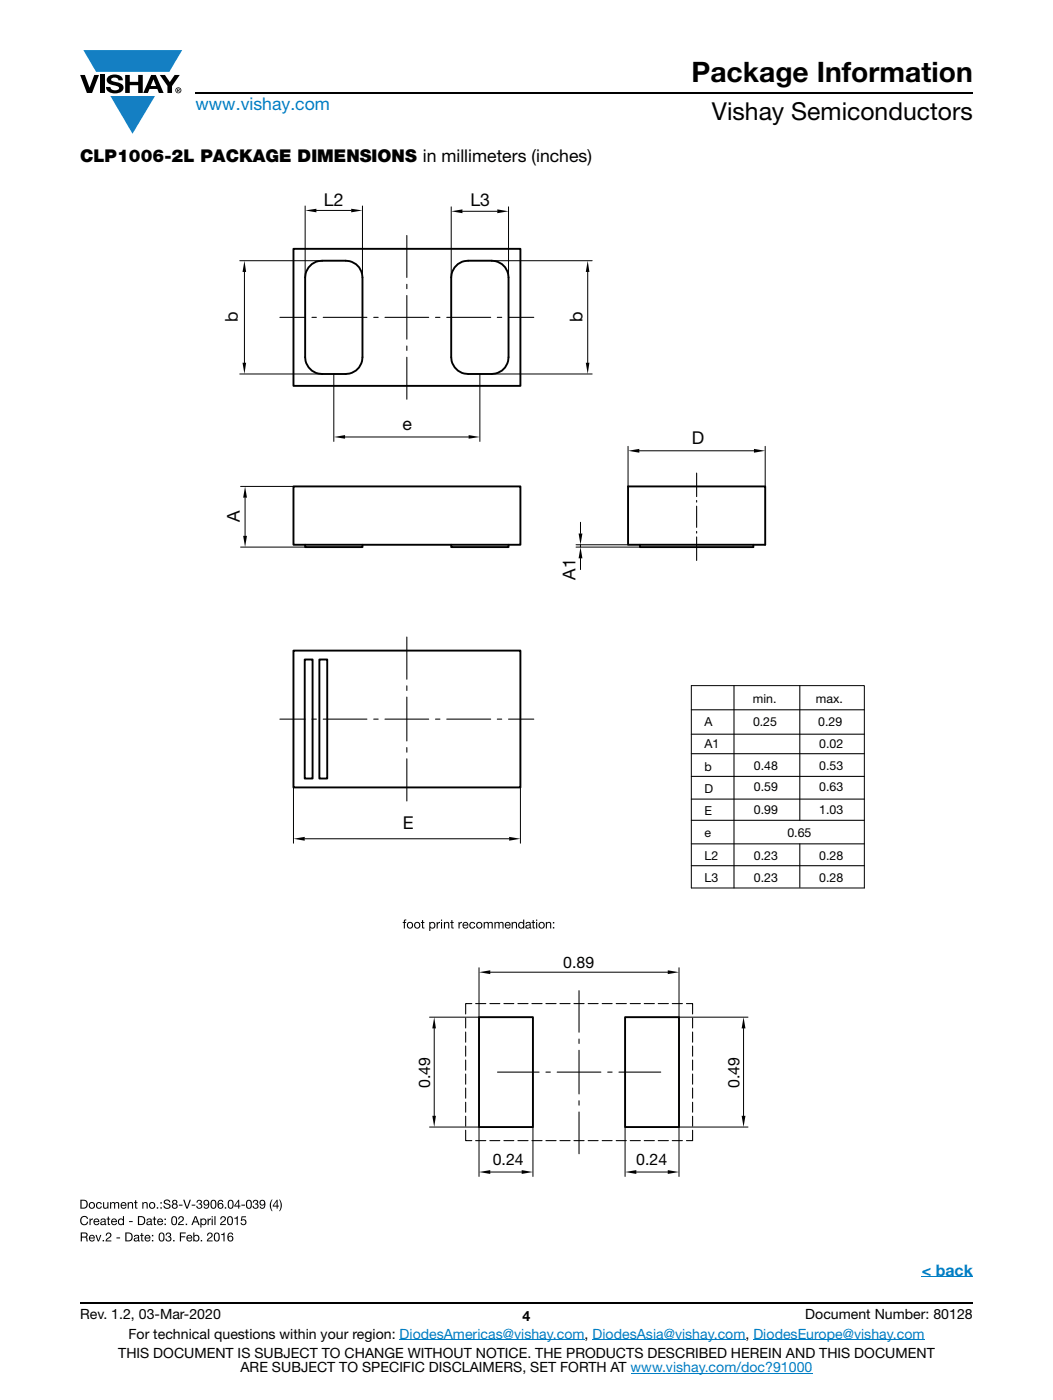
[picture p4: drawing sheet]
<svg xmlns="http://www.w3.org/2000/svg" width="210mm" height="279mm" viewBox="0 0 210 279" stroke-linecap="round" stroke-linejoin="round" font-family="sans-serif">
<g fill="#147fc3">
<path d="M16.6 10h19.7l-2.5 4.3h-1.2h-13.4z"/>
<path d="M22 19.2h8.9l-4.5 7.5z"/>
</g>
<g fill="#000">
<path d="M16 15h.9l1 2.5 .9-2.5h.9l-1.3 3.6h-1.1zM19.9 15h.9v3.6h-.9zM21.6 15.3a2.1 2.1 0 0 1 2.8 .3l.1 .4h-.9a.79 .79 0 0 0-.7-.5 .79 .79 0 0 0-.7 .4l.2 .3 1 .2a1.08 1.08 0 0 1 1.2 1 1.08 1.08 0 0 1-1.1 1.2 1.73 1.73 0 0 1-2.4-1.2h.9a.96 .96 0 0 0 .8 .6 .96 .96 0 0 0 1-.4 1.31 1.31 0 0 0-1.3-.6 1.03 1.03 0 0 1-1-.6 1.03 1.03 0 0 1 .1-1.1zM25 15h.9v1.3h1.7v-1.3h.9v3.6h-.9v-1.6h-1.7v1.6h-.9zM31.9 15h1l1 1.4 .9-1.4h1l-1.5 2.2v1.4h-.9v-1.4z"/>
<path d="M30.6 15.8l.5 1.4h-1zM30.1 15l-1.5 3.6h.9l.3-.8h1.6l.3 .8h.9l-1.5-3.6z"/>
<path d="M35.5 17.8h.2v.2h-.2zM35.3 17.7v.7h.2v-.3l.3 .3-.1-.3 .1-.2v-.2z"/>
<path d="M35.1 18a.46 .46 0 0 1 .9 0 .46 .46 0 0 1-.9 0zM35 18a.6 .6 0 0 0 1.2 0 .6 .6 0 0 0-1.2 0z"/>
</g>
<path d="M39 18.6h155M16 260h178" fill="none" stroke="#000" stroke-width=".36"/>
<path d="M79.7 267.4h36.9M118.2 267.4h30.5M125.8 274h36.2M150.2 267.4h34.2" fill="none" stroke="#007ec4" stroke-width=".2"/>
<path d="M183.7 254.8h.2z" fill="#007ec4"/>
<path d="M183.8 254.8h10.2" fill="none" stroke="#007ec4" stroke-width=".2"/>
<path d="M16 38.2h156.5v209.6h-156.5z" fill="#fff"/>
<g fill="#000">
<path d="M110.3 185h.2v.3h-.2zM110.3 184h.2v.3h-.2zM108.8 184h.2v.2a.46 .46 0 0 1 .6-.2 .46 .46 0 0 1 .3 .5v.8h-.2v-.9a.33 .33 0 0 0-.4-.2 .33 .33 0 0 0-.2 .4v.7h-.3zM107.7 184.3a.48 .48 0 0 0 0 .7 .48 .48 0 0 0 .7-.1 .48 .48 0 0 0-.2-.7zM107.4 184.7a.66 .66 0 0 1 1.3 0 .66 .66 0 0 1-1.3 0zM106.9 184h.2v1.3h-.2zM106.9 183.5h.2v.3h-.2zM106.2 183.6h.2v.4h.3v.2h-.3v.9h.3a.24 .24 0 0 1-.3 .2 .24 .24 0 0 1-.2-.3v-.8h-.2v-.2h.2zM105 184.8a.31 .31 0 0 0 .3 .4 .31 .31 0 0 0 .3-.3v-.3zM104.9 184.1l.5-.1 .4 .2 .2 1.1h-.3l-.1-.2a.44 .44 0 0 1-.6 .2 .44 .44 0 0 1 0-.7h.3a.24 .24 0 0 0 .3-.1 .24 .24 0 0 0-.1-.3 .24 .24 0 0 0-.3 0l-.2 .2h-.2zM103.7 184.3a.45 .45 0 0 0-.1 .7 .45 .45 0 0 0 .7-.3v-.1a.4 .4 0 0 0-.2-.4 .4 .4 0 0 0-.4 .1zM103.5 184.2l.4-.2 .4 .2v-.7h.2v1.8h-.2v-.2a.64 .64 0 0 1-.9 0 .64 .64 0 0 1 .1-.9zM102 184h.2v.2a.46 .46 0 0 1 .6-.2 .46 .46 0 0 1 .3 .5v.8h-.2v-.9a.33 .33 0 0 0-.4-.2 .33 .33 0 0 0-.3 .4v.7h-.2zM101 184.3l-.1 .2h.7l-.2-.3zM100.8 184.2a.6 .6 0 0 1 .7-.1 .6 .6 0 0 1 .3 .6l-.9 .1a.38 .38 0 0 0 .3 .3 .38 .38 0 0 0 .4-.2h.2a.64 .64 0 0 1-.9 .3 .64 .64 0 0 1-.1-1zM98.6 184h.2v.2a.45 .45 0 0 1 .8 0l.4-.2 .3 .1 .1 1.2h-.2v-1a.3 .3 0 0 0-.4-.1 .3 .3 0 0 0-.2 .3v.8h-.2v-.8a.29 .29 0 0 0-.3-.3 .29 .29 0 0 0-.3 .3v.8h-.2zM96.5 184h.2v.2a.45 .45 0 0 1 .7 0l.4-.2 .4 .1 .1 1.2h-.2l-.1-1a.3 .3 0 0 0-.3-.1 .3 .3 0 0 0-.2 .3v.8h-.2v-.8a.3 .3 0 0 0-.4-.3 .3 .3 0 0 0-.2 .3v.8h-.2zM95.3 184.3a.48 .48 0 0 0 0 .7 .48 .48 0 0 0 .7-.1 .48 .48 0 0 0-.2-.7zM94.9 184.7a.7 .7 0 0 1 1.4 0 .7 .7 0 0 1-1.4 0zM93.7 184.2a.58 .58 0 0 1 .6-.2 .58 .58 0 0 1 .4 .4h-.2a.44 .44 0 0 0-.7 .1 .44 .44 0 0 0 .3 .6l.7-.3a.63 .63 0 0 1-1 .4 .63 .63 0 0 1-.1-1zM92.6 184.3l-.2 .2h.8l-.2-.3zM92.4 184.2a.6 .6 0 0 1 .7-.1 .6 .6 0 0 1 .3 .6l-1 .1a.38 .38 0 0 0 .4 .3 .38 .38 0 0 0 .4-.2h.2a.64 .64 0 0 1-1 .3 .64 .64 0 0 1 0-1zM91.4 184h.2v.3l.5-.3v.2a.43 .43 0 0 0-.5 .5v.6h-.2zM90 183.6h.2v.4h.3v.2h-.3v.9h.3a.24 .24 0 0 1-.3 .2 .24 .24 0 0 1-.2-.3v-.8h-.2v-.2h.2zM88.5 184h.2v.2a.46 .46 0 0 1 .6-.2 .46 .46 0 0 1 .3 .5v.8h-.2v-.9a.33 .33 0 0 0-.4-.2 .33 .33 0 0 0-.3 .4v.7h-.2zM87.9 184h.3v1.3h-.3zM87.9 183.5h.3v.3h-.3zM87.1 184h.2v.3l.5-.3v.2a.43 .43 0 0 0-.5 .5v.6h-.2zM86 184.3a.45 .45 0 0 0-.1 .7 .45 .45 0 0 0 .7-.4 .39 .39 0 0 0-.2-.4 .39 .39 0 0 0-.4 .1zM85.6 184h.2v.2a.62 .62 0 0 1 .9 0 .62 .62 0 0 1 0 .9 .62 .62 0 0 1-.9 0v.7h-.2zM84.2 183.6h.2v.4h.2v.2h-.2v.9h.2a.24 .24 0 0 1-.3 .2 .24 .24 0 0 1-.1-.3v-.8h-.3v-.2h.3zM82.9 184.3a.48 .48 0 0 0 0 .7 .48 .48 0 0 0 .7-.1 .48 .48 0 0 0-.2-.7zM82.6 184.7a.66 .66 0 0 1 1.3 0 .66 .66 0 0 1-1.3 0zM81.5 184.3a.48 .48 0 0 0-.1 .7 .48 .48 0 0 0 .8-.1 .48 .48 0 0 0-.2-.7zM81.1 184.7a.7 .7 0 0 1 1.4 0 .7 .7 0 0 1-1.4 0zM80.6 183.6l.4-.1v.2l-.2 .1-.1 .2h.3v.2h-.3v1.1h-.2v-1.1h-.2v-.2h.2z"/>
<path d="M45.6 247.2a.38 .38 0 0 0 .7 0 .38 .38 0 0 0-.7 0zM45.6 246.2l.6-.2 .3 .4h-.2a.42 .42 0 0 0-.6-.1 .42 .42 0 0 0-.1 .5 .58 .58 0 0 1 .8 .1 .58 .58 0 0 1-.2 .9 .58 .58 0 0 1-.8-.4v-.8zM44.1 246.3l.7-.3v1.7h-.2v-1.2h-.5zM43 246.2a1.23 1.23 0 0 0 .1 1.4 .7 .7 0 0 0 .5-1l-.2-.4zM42.8 246.2a.66 .66 0 0 1 .8-.1 .66 .66 0 0 1 .2 .9 .63 .63 0 0 1-.6 .8 .63 .63 0 0 1-.6-.9zM41.4 246.2a.59 .59 0 0 1 1 .1 .59 .59 0 0 1-.5 .8l-.4 .5h.9v.1h-1.2l.2-.4 .3-.3a.43 .43 0 0 0 .5-.4 .43 .43 0 0 0-.4-.4l-.3 .4h-.2zM40 247.5h.3v.2h-.3zM38.9 246.7a.45 .45 0 0 0 0 .8 .45 .45 0 0 0 .6-.4v-.1a.39 .39 0 0 0-.2-.4 .39 .39 0 0 0-.4 .1zM38.5 246h.3v.6a.62 .62 0 0 1 .8 .1 .62 .62 0 0 1 0 .8 .62 .62 0 0 1-.8 .1v.1h-.3zM37.5 246.7l-.1 .3h.7l-.2-.4zM37.3 246.6a.6 .6 0 0 1 .8-.1 .6 .6 0 0 1 .3 .7h-1a.38 .38 0 0 0 .3 .4 .38 .38 0 0 0 .4-.3h.2a.64 .64 0 0 1-.9 .3 .64 .64 0 0 1-.1-1zM35.9 246h1.1v.2h-.9v.5h.8v.2h-.8v.8h-.2zM34.5 247.5h.3v.2h-.3zM33.2 246.1a.49 .49 0 0 1 .7 0 .49 .49 0 0 1 0 .7 .56 .56 0 0 1-.1 1 .56 .56 0 0 1-.8-.6h.2a.38 .38 0 0 0 .4 .5 .38 .38 0 0 0 .4-.5 .38 .38 0 0 0-.5-.3v-.2a.33 .33 0 0 0 .4-.2 .33 .33 0 0 0-.3-.4 .33 .33 0 0 0-.3 .4h-.3zM32 246.2a1.23 1.23 0 0 0 .1 1.4 .7 .7 0 0 0 .5-1l-.2-.4zM31.8 246.2a.66 .66 0 0 1 .8-.1 .66 .66 0 0 1 .2 .9 .63 .63 0 0 1-.7 .8 .63 .63 0 0 1-.5-.9zM30.3 247.5h.3v.2h-.3zM30.3 246.5h.3v.2h-.3zM29.2 246.7l-.2 .3h.8l-.2-.4zM29 246.6a.6 .6 0 0 1 .7-.1 .6 .6 0 0 1 .3 .7h-1a.38 .38 0 0 0 .4 .4 .38 .38 0 0 0 .4-.3h.2a.64 .64 0 0 1-1 .3 .64 .64 0 0 1 0-1zM28.2 246.1h.2v.4h.2v.1h-.2v.9l.2 .1a.24 .24 0 0 1-.2 .1 .24 .24 0 0 1-.2-.2v-.9h-.3v-.1h.3zM26.9 247.3a.31 .31 0 0 0 .3 .3 .31 .31 0 0 0 .3-.3v-.2zM26.8 246.6l.5-.2 .4 .2 .2 1.1-.3 .1-.1-.2a.44 .44 0 0 1-.6 .2 .44 .44 0 0 1 0-.7l.3-.1a.24 .24 0 0 0 .3-.1 .24 .24 0 0 0-.1-.3 .24 .24 0 0 0-.3 0l-.2 .3h-.2zM25.2 246.2v1.3h.4a.7 .7 0 0 0 .6-.6 .7 .7 0 0 0-.6-.7zM25 246h.6a.89 .89 0 0 1 .9 .9 .89 .89 0 0 1-.9 .8h-.6zM23.2 247h.7v.2h-.7zM21.2 246.2a.59 .59 0 0 1 1 .1 .59 .59 0 0 1-.5 .8l-.4 .5h.9v.1h-1.2l.2-.4 .3-.3a.43 .43 0 0 0 .5-.4 .43 .43 0 0 0-.4-.4l-.3 .4h-.2zM20.5 247.5h.2v.2h-.2zM19 246.5h.3l.3 1 .4-1h.2l-.5 1.2h-.2zM18.1 246.7l-.1 .3h.7l-.2-.4zM17.9 246.6a.6 .6 0 0 1 .7-.1 .6 .6 0 0 1 .3 .7h-.9a.38 .38 0 0 0 .3 .4 .38 .38 0 0 0 .4-.3h.2a.64 .64 0 0 1-1 .3 .64 .64 0 0 1 0-1zM16.3 246.2v.6h.6a.31 .31 0 0 0 .3-.3 .31 .31 0 0 0-.3-.3zM16.1 246h.8a.48 .48 0 0 1 .6 .3 .48 .48 0 0 1-.3 .6l.2 .2 .1 .6h-.2l-.1-.6-.3-.1h-.6v.7h-.2z"/>
<path d="M48.1 240.4h.8v.2h-.8zM47.5 239.7l-.6 .9h.6zM47.5 239.4h.2v1.2h.2v.2h-.2v.4h-.2v-.4h-.8v-.2zM45.8 239.7a1.23 1.23 0 0 0 .1 1.3 .7 .7 0 0 0 .4-1l-.2-.3zM45.6 239.6a.66 .66 0 0 1 .8 0 .66 .66 0 0 1 .2 .8 .63 .63 0 0 1-.7 .8 .63 .63 0 0 1-.5-.9zM44.8 240.9h.3v.3h-.3zM43.6 240.6a.4 .4 0 0 0 .8 0 .4 .4 0 0 0-.8 0zM43.6 239.6l.6-.1 .3 .4h-.2a.42 .42 0 0 0-.6-.2 .42 .42 0 0 0-.1 .6 .58 .58 0 0 1 .9 .1 .58 .58 0 0 1-.3 .9 .58 .58 0 0 1-.8-.5v-.8zM42.4 239.7a1.23 1.23 0 0 0 0 1.3 .7 .7 0 0 0 .5-1l-.2-.3zM42.1 239.6a.66 .66 0 0 1 .9 0 .66 .66 0 0 1 .2 .8 .63 .63 0 0 1-.7 .8 .63 .63 0 0 1-.5-.9zM40.7 240a.4 .4 0 0 0 .8 0 .4 .4 0 0 0-.8 0zM40.7 239.6a.64 .64 0 0 1 .8-.1 .64 .64 0 0 1 .2 .8 .65 .65 0 0 1-.2 .8 .65 .65 0 0 1-.9-.1v-.2h.2a.42 .42 0 0 0 .6 .2 .42 .42 0 0 0 .1-.6 .56 .56 0 0 1-.8 0 .56 .56 0 0 1 0-.8zM39.3 239.6a.49 .49 0 0 1 .8-.1 .49 .49 0 0 1-.1 .8 .56 .56 0 0 1-.1 .9 .56 .56 0 0 1-.8-.5h.3a.38 .38 0 0 0 .3 .4 .38 .38 0 0 0 .4-.4 .38 .38 0 0 0-.5-.3v-.2a.33 .33 0 0 0 .4-.2 .33 .33 0 0 0-.3-.4 .33 .33 0 0 0-.3 .3l-.2 .1zM38.2 240.4h.7v.2h-.7zM36.5 239.4h.3l.5 1.6 .5-1.6h.3l-.7 1.8h-.2zM35.7 240.4h.7v.2h-.7zM34.5 239.9a.3 .3 0 0 0 .6 0 .3 .3 0 0 0-.6 0zM34.5 240.7a.36 .36 0 0 0 .7 0 .36 .36 0 0 0-.7 0zM34.4 239.6a.49 .49 0 0 1 .8-.1 .49 .49 0 0 1-.1 .8 .53 .53 0 0 1 .1 .8 .53 .53 0 0 1-.8 0 .53 .53 0 0 1 .2-.8l-.3-.3zM32.8 239.6l.3-.2a.64 .64 0 0 1 .9 .6h-.3a.39 .39 0 0 0-.4-.5 .39 .39 0 0 0-.3 .6l.2 .1a.61 .61 0 0 1 .8 .7 .61 .61 0 0 1-1 .3l-.3-.3-.1-.3h.2a.46 .46 0 0 0 .5 .5 .46 .46 0 0 0 .4-.5l-.6-.2a.46 .46 0 0 1-.4-.3 .46 .46 0 0 1 .1-.5zM32 240.9h.3v.3h-.3zM32 239.9h.3v.3h-.3zM31.3 240.9h.2v.3h-.2zM30 240.2a.48 .48 0 0 0 0 .7 .48 .48 0 0 0 .7-.1 .48 .48 0 0 0-.1-.6zM29.7 240.6a.66 .66 0 0 1 1.3 0 .66 .66 0 0 1-1.3 0zM28.4 239.9h.2v.2a.46 .46 0 0 1 .5-.2 .46 .46 0 0 1 .3 .5v.8h-.2v-.9a.33 .33 0 0 0-.4-.2 .33 .33 0 0 0-.2 .4v.7h-.2zM26.9 239.5h.3v.4h.2v.2h-.2v.9h.2a.24 .24 0 0 1-.3 .2 .24 .24 0 0 1-.2-.3v-.8h-.2v-.2h.2zM25.5 239.9h.2v.2a.46 .46 0 0 1 .5-.2 .46 .46 0 0 1 .3 .5v.8h-.2v-.9a.33 .33 0 0 0-.4-.2 .33 .33 0 0 0-.2 .4v.7h-.2zM24.4 240.2l-.1 .2h.7l-.2-.3zM24.2 240.1a.6 .6 0 0 1 .7-.1 .6 .6 0 0 1 .3 .6l-.9 .1a.38 .38 0 0 0 .3 .4 .38 .38 0 0 0 .4-.3h.2a.64 .64 0 0 1-1 .3 .64 .64 0 0 1 0-1zM22 239.9h.2v.2a.45 .45 0 0 1 .7 0l.4-.2 .4 .1 .1 1.2h-.2l-.1-.9a.3 .3 0 0 0-.3-.2 .3 .3 0 0 0-.2 .3v.8h-.2v-.8a.29 .29 0 0 0-.4-.3 .29 .29 0 0 0-.2 .3v.8h-.2zM20.6 239.9h.2v.9a.33 .33 0 0 0 .4 .2 .33 .33 0 0 0 .2-.3v-.8h.2v1.3h-.2v-.2a.46 .46 0 0 1-.5 .2 .46 .46 0 0 1-.3-.4zM19.3 240.1a.58 .58 0 0 1 .6-.2 .58 .58 0 0 1 .4 .4h-.2a.44 .44 0 0 0-.7 .1 .44 .44 0 0 0 .2 .6l.7-.3a.63 .63 0 0 1-.9 .4 .63 .63 0 0 1-.1-1zM18 240.2a.48 .48 0 0 0 0 .7 .48 .48 0 0 0 .7-.1 .48 .48 0 0 0-.2-.6zM17.7 240.6a.66 .66 0 0 1 1.3 0 .66 .66 0 0 1-1.3 0zM16.3 239.6v1.4h.4a.7 .7 0 0 0 .6-.7 .7 .7 0 0 0-.6-.7zM16 239.4h.6a.89 .89 0 0 1 .9 .9 .89 .89 0 0 1-.9 .9h-.6z"/>
<path d="M48.2 242.7h.9v.2h-.8l-.1 .5a.59 .59 0 0 1 .9 .3 .59 .59 0 0 1-.4 .8 .59 .59 0 0 1-.7-.5h.2a.41 .41 0 0 0 .6 .2 .41 .41 0 0 0 0-.6 .41 .41 0 0 0-.6 .1h-.2zM46.7 243l.7-.3v1.8h-.2v-1.3h-.5zM45.7 243a1.23 1.23 0 0 0 0 1.3 .7 .7 0 0 0 .5-1l-.2-.4zM45.4 242.9a.66 .66 0 0 1 .9 0 .66 .66 0 0 1 .2 .8 .63 .63 0 0 1-.7 .8 .63 .63 0 0 1-.5-.9zM44.1 242.9a.59 .59 0 0 1 .9 .1 .59 .59 0 0 1-.5 .9l-.4 .4h.9v.2h-1.1l.1-.5 .4-.2a.43 .43 0 0 0 .4-.4 .43 .43 0 0 0-.4-.5l-.3 .4h-.2zM42.8 242.7h.2v1.8h-.2zM42.2 243.2h.2v1.3h-.2zM42.2 242.7h.2v.3h-.2zM41.4 243.2h.2v.3l.5-.3v.2a.43 .43 0 0 0-.5 .5v.6h-.2zM40.3 243.4a.48 .48 0 0 0-.1 .8 .48 .48 0 0 0 .8-.1 .48 .48 0 0 0-.3-.7zM40 243.2h.2v.2a.62 .62 0 0 1 .8 0 .62 .62 0 0 1 0 .9 .62 .62 0 0 1-.8 0v.7h-.2zM39 242.9l-.3 .9h.6zM38.9 242.7h.2l.7 1.8h-.2l-.2-.6h-.8l-.2 .6h-.2zM37 244.2h.3v.3h-.3zM35.7 242.9a.59 .59 0 0 1 .9 .1 .59 .59 0 0 1-.4 .9l-.5 .4h.9v.2h-1.1l.2-.5 .3-.2a.43 .43 0 0 0 .5-.4 .43 .43 0 0 0-.5-.5l-.2 .4h-.3zM34.5 243a1.23 1.23 0 0 0 .1 1.3 .7 .7 0 0 0 .5-1l-.2-.4zM34.3 242.9a.66 .66 0 0 1 .8 0 .66 .66 0 0 1 .2 .8 .63 .63 0 0 1-.6 .8 .63 .63 0 0 1-.6-.9zM32.8 244.2h.3v.3h-.3zM32.8 243.2h.3v.3h-.3zM31.7 243.5l-.1 .2h.7l-.2-.3zM31.5 243.4a.6 .6 0 0 1 .7-.2 .6 .6 0 0 1 .3 .7l-.9 .1a.38 .38 0 0 0 .3 .3 .38 .38 0 0 0 .4-.2h.2a.64 .64 0 0 1-1 .3 .64 .64 0 0 1 0-1zM30.7 242.8h.2v.4h.2v.2h-.2v.8l.2 .1a.24 .24 0 0 1-.2 .2 .24 .24 0 0 1-.2-.3v-.8h-.2v-.2h.2zM29.4 244a.31 .31 0 0 0 .3 .4 .31 .31 0 0 0 .3-.4v-.2zM29.3 243.3l.5-.1 .4 .1 .2 1.2h-.2l-.1-.2a.44 .44 0 0 1-.7 .2 .44 .44 0 0 1 0-.7l.3-.1a.24 .24 0 0 0 .3 0 .24 .24 0 0 0 0-.4 .24 .24 0 0 0-.4 .1l-.2 .2h-.2zM27.7 242.9v1.4h.4a.7 .7 0 0 0 .7-.7 .7 .7 0 0 0-.7-.7zM27.5 242.7h.6a.89 .89 0 0 1 .9 .9 .89 .89 0 0 1-.9 .9h-.6zM25.7 243.7h.8v.2h-.8zM23.9 243.4a.45 .45 0 0 0-.1 .8 .45 .45 0 0 0 .7-.3v-.2a.4 .4 0 0 0-.2-.3 .4 .4 0 0 0-.4 0zM23.6 243.4l.5-.2 .4 .2v-.7h.2v1.8h-.2v-.2a.64 .64 0 0 1-.9 0 .64 .64 0 0 1 0-.9zM22.5 243.5l-.1 .2h.7l-.2-.3zM22.3 243.4a.6 .6 0 0 1 .7-.2 .6 .6 0 0 1 .3 .7l-.9 .1a.38 .38 0 0 0 .3 .3 .38 .38 0 0 0 .4-.2h.2a.64 .64 0 0 1-.9 .3 .64 .64 0 0 1-.1-1zM21.5 242.8h.2v.4h.3v.2h-.3v.8l.3 .1a.24 .24 0 0 1-.3 .2 .24 .24 0 0 1-.2-.3v-.8h-.2v-.2h.2zM20.3 244a.31 .31 0 0 0 .2 .4 .31 .31 0 0 0 .4-.4v-.2zM20.1 243.3l.5-.1 .4 .1 .2 1.2h-.2l-.1-.2a.44 .44 0 0 1-.7 .2 .44 .44 0 0 1 0-.7l.3-.1a.24 .24 0 0 0 .3 0 .24 .24 0 0 0 0-.4 .24 .24 0 0 0-.4 .1l-.2 .2h-.2zM19 243.5l-.1 .2h.7l-.2-.3zM18.8 243.4a.6 .6 0 0 1 .7-.2 .6 .6 0 0 1 .3 .7l-.9 .1a.38 .38 0 0 0 .3 .3 .38 .38 0 0 0 .4-.2h.2a.64 .64 0 0 1-1 .3 .64 .64 0 0 1 0-1zM17.8 243.2h.2l.1 .3 .4-.3v.2a.43 .43 0 0 0-.4 .5v.6h-.3zM16.2 242.9a.78 .78 0 0 1 .8-.2 .78 .78 0 0 1 .6 .5h-.3a.62 .62 0 0 0-.9-.2 .62 .62 0 0 0-.1 .9 .55 .55 0 0 0 .5 .4 .55 .55 0 0 0 .5-.5h.3a.84 .84 0 0 1-1.1 .7 .84 .84 0 0 1-.5-1.3z"/>
<path d="M55.6 239.4h.2l.4 .8a1.91 1.91 0 0 1-.4 1.5h-.2a2.2 2.2 0 0 0 0-2.3zM55.2 239.7l-.6 .9h.6zM55.2 239.4h.2v1.2h.2v.2h-.2v.4h-.2v-.4h-.8v-.2zM54.2 239.4h.2a2.2 2.2 0 0 0 0 2.3h-.2a1.91 1.91 0 0 1 0-2.3zM51.9 240a.4 .4 0 0 0 .8 0 .4 .4 0 0 0-.8 0zM51.9 239.6a.64 .64 0 0 1 .8-.1 .64 .64 0 0 1 .2 .8 .65 .65 0 0 1-.2 .8 .65 .65 0 0 1-.9-.1v-.2h.2a.42 .42 0 0 0 .6 .2 .42 .42 0 0 0 .1-.6 .56 .56 0 0 1-.8 0 .56 .56 0 0 1 0-.8zM50.6 239.6a.49 .49 0 0 1 .7-.1 .49 .49 0 0 1-.1 .8 .56 .56 0 0 1-.1 .9 .56 .56 0 0 1-.7-.5h.2a.38 .38 0 0 0 .3 .4 .38 .38 0 0 0 .4-.4 .38 .38 0 0 0-.5-.3v-.2a.33 .33 0 0 0 .5-.2 .33 .33 0 0 0-.3-.4 .33 .33 0 0 0-.4 .3l-.2 .1zM49.4 239.7a1.23 1.23 0 0 0 .1 1.3 .7 .7 0 0 0 .5-1l-.2-.3zM49.2 239.6a.66 .66 0 0 1 .9 0 .66 .66 0 0 1 .1 .8 .63 .63 0 0 1-.6 .8 .63 .63 0 0 1-.6-.9z"/>
</g>
<g fill="none" stroke="#000" stroke-width=".38">
<path d="M58.5 49.7h45.3v27.3h-45.3zM61.8 53a3.3 3.3 0 0 1 2.4-1h4.7a3.3 3.3 0 0 1 3.4 3.4v15.9a3.3 3.3 0 0 1-3.4 3.3h-4.7a3.4 3.4 0 0 1-3.3-3.3v-15.9a3.5 3.5 0 0 1 .9-2.4zM91 53a3.3 3.3 0 0 1 2.4-1h4.7a3.3 3.3 0 0 1 3.3 3.4v15.9a3.3 3.3 0 0 1-3.3 3.3h-4.7a3.4 3.4 0 0 1-3.4-3.3v-15.9a3.5 3.5 0 0 1 1-2.4zM58.5 97.1h45.3v11.6h-45.3zM125.2 97.1h27.4v11.6h-27.4zM60.9 108.7v.5h11.4v-.5M90 108.7v.5h11.4v-.5M127.6 108.7v.5h22.6v-.5M58.5 129.8h45.3v27.3h-45.3zM60.8 131.6h1.5v23.8h-1.5zM63.7 131.6h1.6v23.8h-1.6zM95.5 203h10.8v21.9h-10.8z"/>
<path d="M124.6 203h10.8v21.9h-10.8z"/>
</g>
<g fill="none" stroke="#000" stroke-width=".2">
<path d="M47.8 52h16.5M48.7 54.3v18.1M60.9 41.1v14.3M63.1 42h6.9M72.3 41.1v14.3M90 41.3v14.1M92.2 42.2h7M97.9 52h20.2M101.4 41.3v14.1M117.2 54.3v18.1M47.8 74.6h16.5M66.6 74.6v13.5"/>
<path d="M95.7 74.6v13.5M97.9 74.6h20.2M48 97.1h10.5M48.9 99.3v7.6M68.8 87.2h24.6M125.2 89.1v8M127.5 90h22.8M152.6 89.1v8M48 109.2h12.9M114.9 108.7h10.3M114.9 109.2h12.7M115.8 104.2v2.3"/>
<path d="M115.8 108.7v.5M115.8 111.4v2.3M137.9 136.8h34.5v40.4h-34.5zM58.5 157.1v11.2M103.8 157.1v11.2M60.8 167.4h40.7M95.5 193.1v9.9h-9.8M97.8 194h35.4M135.4 193.1v9.9h13.8M86.6 205.2v17.5M148.3 205.2v17.5M85.7 224.9h9.8v9.9"/>
<path d="M97.8 233.9h6.2M106.3 224.9v9.9M124.6 224.9v9.9M126.9 233.9h6.3M149.2 224.9h-13.8v9.9"/>
</g>
<g fill="#000">
<path d="M48.7 52l.4 2.3h-.7zM60.9 42l2.2-.3v.7zM70 41.7l2.3 .3-2.3 .4zM90 42.2l2.2-.4v.7zM99.2 41.8l2.2 .4-2.2 .3zM117.2 52l.3 2.3h-.7zM48.4 72.4h.7l-.4 2.2zM116.8 72.4h.7l-.3 2.2zM48.9 97.1l.4 2.2h-.8zM66.6 87.2l2.2-.4v.8zM93.4 86.8l2.3 .4-2.3 .4zM125.2 90l2.3-.4v.7z"/>
<path d="M150.3 89.6l2.3 .4-2.3 .3zM48.5 106.9h.8l-.4 2.3zM115.4 106.5h.7l-.3 2.2zM115.8 109.2l.3 2.2h-.7zM58.5 167.4l2.3-.4v.8zM101.5 167l2.3 .4-2.3 .4zM95.5 194l2.3-.4v.8zM133.2 193.6l2.2 .4-2.2 .4zM86.6 203l.3 2.2h-.7zM148.3 203l.4 2.2h-.8zM86.2 222.7h.7l-.3 2.2zM95.5 233.9l2.3-.4v.8z"/>
<path d="M104 233.5l2.3 .4-2.3 .4zM124.6 233.9l2.3-.4v.8zM133.2 233.5l2.2 .4-2.2 .4zM147.9 222.7h.8l-.4 2.2z"/>
</g>
<g fill="none" stroke="#000" stroke-width=".21">
<path d="M81.1 47v8.4M81.1 56.7v.9M81.1 59v8.7M55.8 63.3h5.1M62.2 63.3h.9M64.4 63.3h8.8M74.5 63.3h.9M76.8 63.3h8.7M81.1 69.1v.8M81.1 71.3v8.4M86.8 63.3h.9M89.1 63.3h8.8"/>
<path d="M99.2 63.3h.9M101.4 63.3h5M138.9 94.4v4.7M138.9 99.9v.3M138.9 101v4.2M138.9 106.1v.3M138.9 107.2v4.7M81.1 127.1v8.5M81.1 136.9v.9M81.1 139.1v8.8M146.4 136.8v40.4M159.5 136.8v26.9"/>
<path d="M55.8 143.5h5M62.2 143.5h.9M64.4 143.5h8.8M74.5 143.5h.9M76.8 143.5h8.7M81.1 149.2v.9M81.1 151.4v8.5M86.8 143.5h.9M89.1 143.5h8.8M99.2 143.5h.9M101.4 143.5h5M137.9 146.5h34.5"/>
<path d="M137.9 150.4h34.5M137.9 154.9h34.5M137.9 159.5h34.5M137.9 141.7h34.5M137.9 163.7h34.5M137.9 168.4h34.5M137.9 172.8h34.5M159.5 168.4v8.7M115.5 197.7v8.3M92.9 203.2v2M92.9 206v2M92.9 208.8v2"/>
<path d="M92.9 211.6v2M92.9 214.3v2.1M92.9 217.1v2.1M92.9 220v2M94.1 200.3h-1.2v2.1M94.8 200.3h2.1M97.7 200.3h2M99.2 214h8.3M100.5 200.3h2M103.3 200.3h2M106.1 200.3h2M108.9 200.3h2"/>
<path d="M108.9 214h.8M111.1 214h8.7M111.7 200.3h2M114.4 200.3h2.1M115.5 207.4v.8M115.5 209.6v8.7M115.5 219.7v.9M117.3 200.3h2M120.1 200.3h2M121.2 214h.9M122.9 200.3h2M123.4 214h8.4"/>
<path d="M125.7 200.3h2M128.5 200.3h2M131.3 200.3h2M134 200.3h2.1M136.9 200.3h1.2v2.1M138.1 203.2v2M138.1 206v2M138.1 208.8v2M138.1 211.6v2M138.1 214.3v2.1M138.1 217.1v2.1M138.1 220v2"/>
<path d="M92.9 225.6v2h1.2M92.9 222.8v2M94.8 227.6h2.1M97.7 227.6h2M100.5 227.6h2M103.3 227.6h2M106.1 227.6h2M108.9 227.6h2M111.7 227.6h2M114.4 227.6h2.1M115.5 221.9v8.4M117.3 227.6h2"/>
<path d="M120.1 227.6h2M122.9 227.6h2M125.7 227.6h2M128.5 227.6h2M131.3 227.6h2M134 227.6h2.1M138.1 222.8v2M138.1 225.6v2h-1.2"/>
</g>
<text font-size="5.6" x="137.9" y="16.4">Package Information</text>
<text font-size="4.9" x="142" y="23.9">Vishay Semiconductors</text>
<text font-size="3.5" fill="#007ec4" x="39" y="22">www.vishay.com</text>
<text font-size="3.5" x="16" y="32.3">CLP1006-2L PACKAGE DIMENSIONS in millimeters (inches)</text>
<g font-size="3.5" fill="#050504">
<text x="64.6" y="41.1">L2</text>
<text x="93.8" y="41.1">L3</text>
<text x="116.1" y="64.3" transform="rotate(-90 116.1 64.3)">b</text>
<text x="80.3" y="85.8">e</text>
<text x="138" y="88.5">D</text>
<text x="47.8" y="104.2" transform="rotate(-90 47.8 104.2)">A</text>
<text x="114.8" y="115.7" transform="rotate(-90 114.8 115.7)">A1</text>
<text x="80.3" y="165.5">E</text>
</g>
<text font-size="3.5" fill="#020221" x="47.5" y="64.3" transform="rotate(-90 47.5 64.3)">b</text>
<g font-size="3.2">
<text x="112.3" y="193.1">0.89</text>
<text x="85.8" y="217.1" transform="rotate(-90 85.8 217.1)">0.49</text>
<text x="147.5" y="217.1" transform="rotate(-90 147.5 217.1)">0.49</text>
<text x="98.3" y="232.6">0.24</text>
<text x="126.9" y="232.6">0.24</text>
</g>
<text font-size="3.2" fill="#007ec4" x="183.8" y="254.6">&lt; back</text>
<g font-size="2.8">
<text x="16" y="263.3">Rev. 1.2, 03-Mar-2020</text>
<text x="104.2" y="263.6">4</text>
<text x="160.6" y="263.3">Document Number: 80128</text>
<text x="25.6" y="267.1">For technical questions within your region: DiodesAmericas@vishay.com, DiodesAsia@vishay.com, DiodesEurope@vishay.com</text>
<text x="23.6" y="271">THIS DOCUMENT IS SUBJECT TO CHANGE WITHOUT NOTICE. THE PRODUCTS DESCRIBED HEREIN AND THIS DOCUMENT</text>
<text x="48" y="273.8">ARE SUBJECT TO SPECIFIC DISCLAIMERS, SET FORTH AT www.vishay.com/doc?91000</text>
</g>
<g font-size="2.5">
<text x="150.1" y="140.3">min.</text>
<text x="162.7" y="140.3">max.</text>
<text x="150.2" y="144.9">0.25</text>
<text x="163.2" y="144.9">0.29</text>
<text x="163.4" y="149.3">0.02</text>
<text x="150.4" y="153.7">0.48</text>
<text x="163.4" y="153.7">0.53</text>
<text x="150.4" y="157.9">0.59</text>
<text x="163.4" y="157.9">0.63</text>
<text x="150.4" y="162.4">0.99</text>
<text x="157" y="167.1">0.65</text>
<text x="163.4" y="162.4">1.03</text>
<text x="150.4" y="171.6">0.23</text>
<text x="163.4" y="171.6">0.28</text>
<text x="150.4" y="176.1">0.23</text>
<text x="163.4" y="176.1">0.28</text>
</g>
<g font-size="2.5" fill="#050504">
<text x="140.5" y="149.2">A1</text>
<text x="140.5" y="144.9">A</text>
<text x="140.5" y="153.8">b</text>
<text x="140.5" y="158.3">D</text>
<text x="140.5" y="167">e</text>
<text x="140.5" y="162.7">E</text>
<text x="140.5" y="171.6">L2</text>
<text x="140.5" y="176.1">L3</text>
</g>
</svg>
